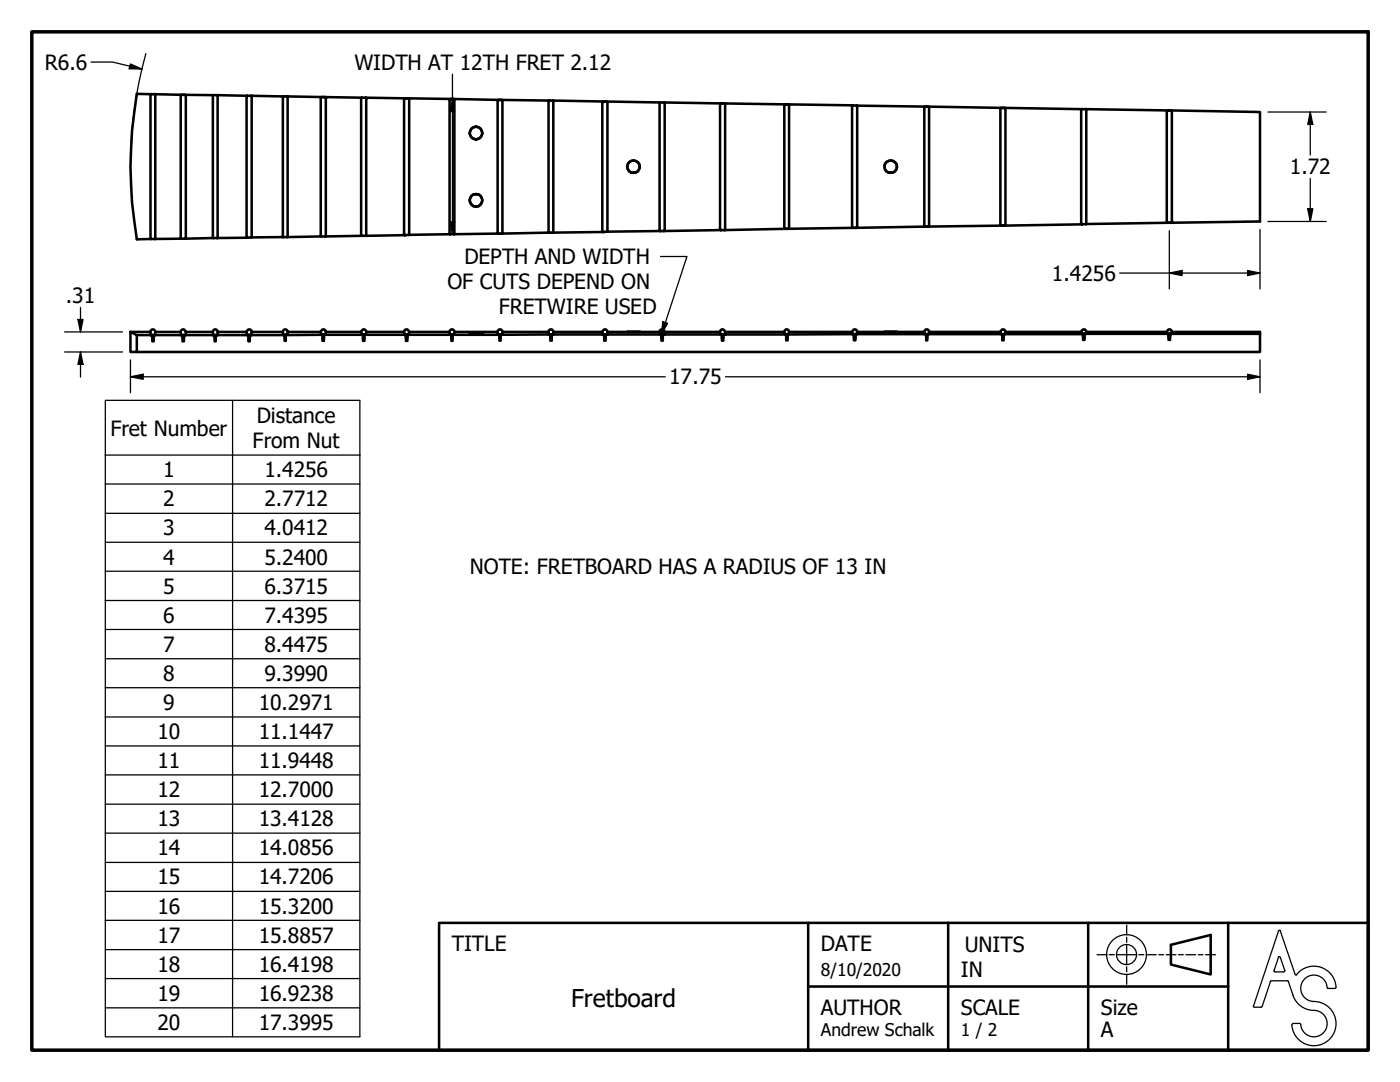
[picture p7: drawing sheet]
<svg xmlns="http://www.w3.org/2000/svg" width="279mm" height="216mm" viewBox="0 0 279 216" stroke-linecap="round" stroke-linejoin="round" font-family="sans-serif">
<!-- layer: Visible (ANSI) -->
<g fill="none" stroke="#000" stroke-width=".51">
<path d="M30.2 18.8l-2.9-.1a83.5 83.5 0 0 0 0 29.1l2.8-.1M30.2 18.8l-.2 .1 .1 28.8M30.2 18.8h.7M30.9 18.8l5.5 .1M30.9 18.8l.1 .1-.1 28.8M36.4 18.9l-.3 .1v28.6M36.4 18.9h.3M36.7 18.9h.3l.1 .1v28.4l-.1 .2M36.7 18.9l12.6 .2M42.5 19.1v28.4M43.4 19.1v28.4M49.3 19.1l-.1 .2v27.9l.1 .2"/>
<path d="M49.3 19.1h.8M50.1 19.1l6.5 .1M50.1 19.1l.1 .1v28.2M56.6 19.2l-.1 .1v28M56.6 19.2h.7M57.3 19.2l7.1 .2M57.3 19.2l.1 .2-.1 27.9M64.4 19.4h-.3l-.1 .1v27.5l.1 .2M64.4 19.4h.2M64.6 19.4h.4v.1v27.7M64.6 19.4l7.6 .1M72.2 19.5l-.1 .1v27.3l.1 .2"/>
<path d="M72.2 19.5h.8M73 19.5l8 .1M73 19.5l.1 .1-.1 27.5M81 19.6h-.3l-.1 .1v27.1l.2 .1M81 19.6h.3M81.3 19.6l.4 .1v27.1l-.2 .1M81.3 19.6l8.8 .1M90.1 19.7l-.4 .2 .1 26.8M90.1 19.7h.2M90.3 19.7l.4 .2-.1 26.8M90.3 19.7l9.4 .2M99.7 19.9l-.4 .1v26.5l.1 .1"/>
<path d="M99.7 19.9h.2M99.9 19.9h.4l-.1 26.7M99.9 19.9l9.7 .2M109.6 20.1l-.1 .1v26.2h.1M109.6 20.1h.8M110.4 20.1l10.2 .2M110.4 20.1v26.3M120.6 20.3h-.3l-.1 .1v25.8l.1 .1M120.6 20.3h.2M120.8 20.3l.4 .1v25.8h-.1M120.8 20.3l11 .1M131.8 20.4l-.2 .1v25.5l.2 .1"/>
<path d="M131.8 20.4h.7M132.5 20.4l.2 .2v25.3l-.2 .2M132.5 20.4l11.6 .2M144.1 20.6l-.4 .1v25.1l.1 .1M144.1 20.6h.2M144.3 20.6h.4v.2v25l-.1 .1M144.3 20.6l12.6 .2M156.9 20.8h-.3l-.1 .2v24.6l.4 .1M156.9 20.8h.3M157.2 20.8l.3 .1v24.8h-.3M157.2 20.8l13 .2M170.2 21l-.1 .1v24.2l.1 .2"/>
<path d="M170.2 21l.7 .1M170.9 21.1h.2v24.2l-.4 .2M170.9 21.1l13.9 .2M184.8 21.3h-.3v.1v23.7l.3 .1M184.8 21.3h.2M185 21.3l.4 .1v23.7l-.4 .1M185 21.3l15 .2M200 21.5h-.3l-.1 .2v23.2l.4 .1M200 21.5h.3M200.3 21.5l.4 .2v23.2l-.7 .1M200.3 21.5l15.6 .3M215.9 21.8h-.1v22.8l.1 .2"/>
<path d="M215.9 21.8h.8M216.7 21.8l16.5 .2M216.7 21.8l.1 .1v22.7l-.1 .1M233.2 22l-.3 .2v22.1v.1h.3M233.2 22h.3M233.5 22l18 .4v21.8l-18 .2M233.5 22l.4 .2v22.1l-.1 .1h-.3M30.1 47.7h.8M36.1 47.6l-5.2 .1M36.1 47.6h.9M42.5 47.5l-5.5 .1M42.5 47.5h.9"/>
<path d="M49.3 47.4l-5.9 .1M50.2 47.4h-.9M56.5 47.3l-6.3 .1M56.5 47.3h.8M64.1 47.2l-6.8 .1M64.1 47.2h.9M72.2 47.1l-7.2 .1M72.2 47.1h.8M80.8 46.9l-7.8 .2M81.5 46.9h-.7M89.8 46.7l-8.3 .2M89.8 46.7h.8"/>
<path d="M99.4 46.6l-8.8 .1M99.4 46.6h.8M109.6 46.4l-9.4 .2M109.6 46.4h.8M120.3 46.3l-9.9 .1M121.1 46.2l-.8 .1M131.8 46.1l-10.7 .1M131.8 46.1h.7M143.8 45.9l-11.3 .2M143.8 45.9h.8M156.9 45.7h.3M156.9 45.7l-12.3 .2"/>
<path d="M170.2 45.5h.5M170.2 45.5l-13 .2M184.8 45.2h.2M184.8 45.2l-14.1 .3M200 45l-15 .2M215.9 44.8l-15.6 .2M216.7 44.7l-.8 .1M233.2 44.4h.3M233.2 44.4l-16.5 .3M26 66.2l1.3 .7v3.3h-1.3zM27.3 66.9h22.3v1.2h.2v-1.2h7M30 66.2l.1 .7"/>
<path d="M30.4 67.6h.3M30.4 66.9v1.2h.3v-1.2M31 66.2l-.1 .7M36.1 66.2v.7h.1M36.4 67.6h.3M36.4 66.9v1.2h.3v-1.2M37 66.2a.48 .48 0 0 0-.5-.5 .48 .48 0 0 0-.4 .5h-5.1a.48 .48 0 0 0-.5-.5 .48 .48 0 0 0-.5 .5h-4M37.1 66.2v.7h-.1M37.1 66.2h5.4a.48 .48 0 0 1 .5-.5 .48 .48 0 0 1 .4 .5h5.8M42.5 66.2v.7M42.9 67.6h.2M42.9 66.9v1.2h.2v-1.2"/>
<path d="M43.4 66.2v.7M49.2 66.2l.1 .7h.9v-.7M49.3 66.2a.48 .48 0 0 1 .5-.5 .48 .48 0 0 1 .4 .5h6.3a.48 .48 0 0 1 .4-.5 .48 .48 0 0 1 .5 .5h6.6M49.6 67.6h.2M56.5 66.2v.6h.9v-.6M56.8 67.6h.2M56.8 66.8v1.2h.2v-1.2M64 66.2v.6h.2M64.1 66.2a.48 .48 0 0 1 .4-.5 .48 .48 0 0 1 .5 .5h7.1M64.1 66.8h35.6v1.1h.2v-1.1M64.4 67.6h.2M64.6 66.8v1.2h-.2v-1.2l-7.4 .1"/>
<path d="M65 66.2v.6M72.1 66.2v.6h.1M72.1 66.2a.48 .48 0 0 1 .5-.5 .48 .48 0 0 1 .5 .5h7.5a.48 .48 0 0 1 .5-.5 .48 .48 0 0 1 .5 .5M72.5 67.6h.2M72.5 66.8v1.2h.2v-1.2M73.1 66.2l-.1 .6M80.6 66.2v.6h.2M81 66.8v.7h.3v-.4v-.3v1.2h-.3zM81.7 66.2h8a.48 .48 0 0 1 .5-.5 .48 .48 0 0 1 .5 .5h8.6a.48 .48 0 0 1 .5-.5 .48 .48 0 0 1 .5 .5h9.2a.48 .48 0 0 1 .5-.5 .48 .48 0 0 1 .4 .5h9.8M81.7 66.2v.6h-.2M89.7 66.2v.6h.2M90.1 67.5h.2"/>
<path d="M90.1 66.8v1.2h.2v-1.2M90.7 66.2l-.1 .6M93.7 66.4h2.6zM99.3 66.2v.6h.9M99.7 67.5h.2M99.9 66.8h.3M100.3 66.2l-.1 .6M109.5 66.2v.5h47.4v1.2h.3v-1.2M109.9 67.5h.2M110.1 66.7v1.2h-.2v-1.2l-10 .1M110.4 66.2v.5M120.2 66.2v.5h.1"/>
<path d="M120.3 66.2a.48 .48 0 0 1 .4-.5 .48 .48 0 0 1 .5 .5h4M120.6 67.5h.2M120.6 66.7v1.2h.2v-1.2M121.2 66.2v.5h-.1M125.2 66.2h2.5M131.6 66.2v.5h.2M132 67.4h.3M132 66.7v1.2h.3v-1.2M132.6 66.2a.48 .48 0 0 0-.5-.5 .48 .48 0 0 0-.5 .5h-3.9M132.7 66.2v.5h-.2M143.7 66.2v.5h.1M144.1 67.4h.2"/>
<path d="M144.1 66.7v1.2h.2v-1.2M144.7 66.2a.48 .48 0 0 0-.5-.5 .48 .48 0 0 0-.5 .5h-11M144.7 66.2h11.8a.48 .48 0 0 1 .5-.5 .48 .48 0 0 1 .5 .5h12.6M144.7 66.2v.5h-.1M156.5 66.2v.5h.4M157.2 66.7h-.3v.7h.2M157.5 66.2v.5h-.3M170.1 66.2v.5h.3M170.1 66.2a.48 .48 0 0 1 .5-.5 .48 .48 0 0 1 .5 .5h5.4M170.4 66.7h.3M170.4 67.4h.3zM170.4 66.7h-13.2"/>
<path d="M170.4 66.7v1.2h.3v-1.2M170.7 66.7h14.1v1.2h.2v-1.2M171.1 66.2v.5h-.2M176.5 66.2h2.5M179 66.2h5.5a.48 .48 0 0 1 .4-.5 .48 .48 0 0 1 .5 .5h14.2M184.5 66.2v.5h.1M184.8 67.4h.2M185 66.7h-.2v.7h.2M185 66.7h15v1.2h.3v-1.2M185.4 66.2v.5h-.1M199.6 66.2v.4l.2 .1M199.7 66.2a.48 .48 0 0 1 .5-.5 .48 .48 0 0 1 .5 .5h15.1"/>
<path d="M200 67.4h.3M200.3 66.7h-.3v.7h.3M200.3 66.7h15.9M200.7 66.2v.4l-.2 .1M215.8 66.2v.4h17.4M215.8 66.2a.48 .48 0 0 1 .5-.5 .48 .48 0 0 1 .5 .5h16.1M216.2 67.4h.2M216.2 66.6v1.2h.2v-1.2M216.8 66.2v.4h-.1M232.9 66.2v.4h.1M232.9 66.2a.48 .48 0 0 1 .5-.5 .48 .48 0 0 1 .5 .5h17.6v.4M233.2 66.6h.3l.1 .3-.1 .2"/>
<path d="M233.2 66.6v.7h.3M233.2 66.6v1.2h.3v-1.2h18M233.2 67.4h.3M233.9 66.2v.4h-.2M251.5 66.6v3.6h-224.2"/>
<circle cx="95" cy="26.5" r="1.26"/>
<circle cx="95" cy="40" r="1.24"/>
<circle cx="95" cy="40" r="1.25"/>
<circle cx="95" cy="26.6" r="1.25"/>
<circle cx="126.4" cy="33.2" r="1.24"/>
<circle cx="126.4" cy="33.3" r="1.26"/>
<circle cx="177.7" cy="33.2" r="1.24"/>
<circle cx="177.8" cy="33.3" r="1.25"/>
</g>
<g fill="#000">
<circle cx="30.2" cy="18.8" r=".25"/>
<circle cx="30.9" cy="18.8" r=".25"/>
<circle cx="50.1" cy="19.1" r=".25"/>
<circle cx="56.6" cy="19.2" r=".25"/>
<circle cx="57.3" cy="19.2" r=".25"/>
<circle cx="65" cy="19.5" r=".25"/>
<circle cx="73" cy="19.5" r=".25"/>
<circle cx="73.1" cy="19.6" r=".25"/>
<circle cx="80.6" cy="19.7" r=".25"/>
<circle cx="109.6" cy="20.1" r=".25"/>
<circle cx="120.2" cy="20.4" r=".25"/>
<circle cx="170.9" cy="21.1" r=".25"/>
<circle cx="199.6" cy="21.7" r=".25"/>
<circle cx="216.7" cy="21.8" r=".25"/>
<circle cx="80.8" cy="46.9" r=".25"/>
<circle cx="81.5" cy="46.9" r=".25"/>
<circle cx="99.4" cy="46.6" r=".25"/>
<circle cx="109.6" cy="46.4" r=".25"/>
<circle cx="120.3" cy="46.3" r=".25"/>
<circle cx="121.1" cy="46.2" r=".25"/>
<circle cx="131.8" cy="46.1" r=".25"/>
<circle cx="143.8" cy="45.9" r=".25"/>
<circle cx="144.6" cy="45.9" r=".25"/>
<circle cx="170.1" cy="45.3" r=".25"/>
<circle cx="216.7" cy="44.7" r=".25"/>
<circle cx="233.5" cy="44.4" r=".25"/>
<circle cx="233.9" cy="44.3" r=".25"/>
<circle cx="49.2" cy="66.8" r=".25"/>
<circle cx="50.2" cy="66.8" r=".25"/>
<circle cx="56.5" cy="66.8" r=".25"/>
<circle cx="81.5" cy="66.8" r=".25"/>
<circle cx="93.7" cy="66.4" r=".25"/>
<circle cx="96.3" cy="66.4" r=".25"/>
<circle cx="99.3" cy="66.7" r=".25"/>
<circle cx="100.3" cy="66.7" r=".25"/>
<circle cx="109.6" cy="66.7" r=".25"/>
<circle cx="121.1" cy="66.7" r=".25"/>
<circle cx="143.7" cy="66.7" r=".25"/>
<circle cx="144.6" cy="66.7" r=".25"/>
<circle cx="144.7" cy="66.7" r=".25"/>
<circle cx="156.9" cy="67.4" r=".25"/>
<circle cx="200.7" cy="66.6" r=".25"/>
<circle cx="216.7" cy="66.6" r=".25"/>
<circle cx="233.5" cy="66.6" r=".25"/>
</g>
<!-- layer: Border (ANSI) -->
<path d="M6.3 6.3h266.7v203.2h-266.7z" fill="none" stroke="#000" stroke-width=".7"/>
<!-- layer: Sketch Geometry (ANSI) -->
<g fill="none" stroke="#000" stroke-width=".25">
<path d="M218.9 190.5h2M221.4 190.5h1M222.9 190.5h3.9M224.9 188.5v4M224.9 184.6v2M224.9 187v1M224.9 192.9v1M224.9 194.4v2M227.3 190.5h1M228.8 190.5h2M231.3 190.5h.9M232.7 190.5h2"/>
<path d="M235.2 190.5h1M236.7 190.5h1.9M239.1 190.5h1M240.6 190.5h2M253.6 195.8l-1.7 5M253.7 195.7l-.2 .2M253.7 195.7h3.2M254.3 193.6l.2 .3h1.7M255.1 191l.2-.1 .2 .1M255.1 191.1l-.8 2.6M255.1 185.8l-4.9 14.9M255.5 185.8l2.9 8.6"/>
<path d="M255.5 191.1l.9 2.6M255.6 185.8l-.2-.2-.2 .2M256.4 193.6l-.2 .3M257 195.7l.2 .2M257.1 195.8a8.3 8.3 0 0 0 2 4.6 5 5 0 0 0 3.7 1.3 2.64 2.64 0 0 1 2 2.9 2.64 2.64 0 0 1-2.6 2.3 2.64 2.64 0 0 1-2.6-2.4M258.5 194.4l.1 .2 .2-.1M258.8 194.4a4.4 4.4 0 0 1 4.9-1.4 4.4 4.4 0 0 1 2.9 4.2h-.2M264.9 197a2.64 2.64 0 0 0-2.8-2.4 2.64 2.64 0 0 0-2.5 2.7 2.64 2.64 0 0 0 2.6 2.5 4.4 4.4 0 0 1 4.4 4.4 4.4 4.4 0 0 1-4.2 4.5 4.4 4.4 0 0 1-4.6-4.2M264.9 197l.2 .2M265 197.2h1.4M250.1 200.7l.1 .2 .2 .1h1.3l.2-.2M258.1 204.2h1.3"/>
<path d="M258.1 204.2l-.2 .2M259.4 204.2l.2 .2"/>
<circle cx="224.8" cy="190.5" r="4"/>
<circle cx="224.8" cy="190.5" r="2"/>
</g>
<!-- layer: Title (ANSI) -->
<path d="M161.3 184.1h-73.7v25.4h73.7M161.3 196.8h83.8M189.2 184.1v25.4h83.8v-25.4h-55.8v25.4M189.2 184.1h-27.9v25.4h27.9M189.2 184.1h28M233.7 188.5l7.9-1.9v7.8l-7.9-1.9zM245.1 184.1v25.4" fill="none" stroke="#000" stroke-width=".51"/>
<!-- layer: Dimension (ANSI) -->
<g fill="none" stroke="#000" stroke-width=".25">
<path d="M18.2 12.4h4.3l5.8 1.4M26 12.8l2.3 1-2.5-.1zM29.1 10.7a84 84 0 0 0-3.1 21M90.3 19.7l.4 2.6h-.9zM90.3 14.8v31.9M253 22.4h11.7M261.5 22.4l.5 2.4h-1zM261.5 22.4v8.5M261.5 35.6v8.6M89.8 44.3h.9l-.4 2.4zM223.5 54.5h28M233.4 54.5l2.5-.5v1z"/>
<path d="M233.4 46v11.7M249 54l2.5 .5-2.5 .5zM251.5 45.8v11.9M253 44.2h11.7M261 41.7h1l-.5 2.5zM12.9 66.2h11.5M12.9 70.2h11.5M15.6 63.8h1l-.5 2.4zM16.1 70.2l.5 2.5h-1zM16.1 61.3v4.9M16.1 70.2v5M26 75.2l2.6-.5v1z"/>
<path d="M26 75.2h106.8M26 71.8v6.6M144.8 75.2h106.7M249 74.7l2.5 .5-2.5 .5zM251.5 71.8v6.6"/>
</g>
<g fill="#000">
<path d="M26 12.8l2.3 1-2.5-.1z" fill-rule="evenodd"/>
<path d="M90.3 19.7l.4 2.6h-.9z" fill-rule="evenodd"/>
<path d="M261.5 22.4l.5 2.4h-1z" fill-rule="evenodd"/>
<path d="M89.8 44.3h.9l-.4 2.4z" fill-rule="evenodd"/>
<path d="M233.4 54.5l2.5-.5v1z" fill-rule="evenodd"/>
<path d="M249 54l2.5 .5-2.5 .5z" fill-rule="evenodd"/>
<path d="M261 41.7h1l-.5 2.5z" fill-rule="evenodd"/>
<path d="M15.6 63.8h1l-.5 2.4z" fill-rule="evenodd"/>
<path d="M16.1 70.2l.5 2.5h-1z" fill-rule="evenodd"/>
<path d="M26 75.2l2.6-.5v1z" fill-rule="evenodd"/>
<path d="M249 74.7l2.5 .5-2.5 .5z" fill-rule="evenodd"/>
</g>
<!-- layer: Symbol (ANSI) -->
<g fill="none" stroke="#000" stroke-width=".25">
<path d="M131.8 51.2h5.3l-5.1 15.5M21 79.9h50.8v127h-50.8zM46.4 79.9v127M132.3 64.2l.9 .3-1.2 2.2zM21 90.8h50.8M21 96.6h50.8M21 102.4h50.8M21 108.2h50.8M21 114h50.8M21 119.8h50.8M21 125.6h50.8M21 131.4h50.8"/>
<path d="M21 137.2h50.8M21 143.1h50.8M21 148.8h50.8M21 154.6h50.8M21 160.5h50.8M21 166.2h50.8M21 172.1h50.8M21 177.9h50.8M21 183.6h50.8M21 189.5h50.8M21 195.3h50.8M21 201.1h50.8"/>
</g>
<path d="M132.3 64.2l.9 .3-1.2 2.2z" fill-rule="evenodd" fill="#000"/>
<text font-size="4.9" x="114" y="201">Fretboard</text>
<g font-size="4.2">
<text x="9" y="13.9">R6.6</text>
<text x="70.7" y="14">WIDTH AT 12TH FRET 2.12</text>
<text x="257.4" y="34.8">1.72</text>
<text x="92.7" y="52.7">DEPTH AND WIDTH</text>
<text x="89.3" y="57.7">OF CUTS DEPEND ON</text>
<text x="209.9" y="56">1.4256</text>
<text x="13.1" y="60.5">.31</text>
<text x="99.6" y="62.7">FRETWIRE USED</text>
<text x="133.5" y="76.7">17.75</text>
<text x="22" y="86.9">Fret Number</text>
<text x="50.4" y="89.3">From Nut</text>
<text x="51.2" y="84.3">Distance</text>
<text x="32.6" y="95.2">1</text>
<text x="52.8" y="95.2">1.4256</text>
<text x="32.6" y="101">2</text>
<text x="52.8" y="101">2.7712</text>
<text x="32.6" y="106.8">3</text>
<text x="52.8" y="106.8">4.0412</text>
<text x="32.6" y="112.6">4</text>
<text x="52.8" y="112.6">5.2400</text>
<text x="32.6" y="118.4">5</text>
<text x="52.8" y="118.4">6.3715</text>
<text x="93.8" y="114.6">NOTE: FRETBOARD HAS A RADIUS OF 13 IN</text>
<text x="32.6" y="124.3">6</text>
<text x="52.8" y="124.3">7.4395</text>
<text x="32.6" y="130">7</text>
<text x="52.8" y="130">8.4475</text>
<text x="32.6" y="135.8">8</text>
<text x="52.8" y="135.8">9.3990</text>
<text x="32.6" y="141.7">9</text>
<text x="51.6" y="141.7">10.2971</text>
<text x="31.4" y="147.4">10</text>
<text x="51.6" y="147.4">11.1447</text>
<text x="31.4" y="153.3">11</text>
<text x="51.6" y="153.3">11.9448</text>
<text x="31.4" y="159.1">12</text>
<text x="51.6" y="159.1">12.7000</text>
<text x="31.4" y="164.8">13</text>
<text x="51.6" y="164.8">13.4128</text>
<text x="31.4" y="170.7">14</text>
<text x="51.6" y="170.7">14.0856</text>
<text x="31.4" y="176.5">15</text>
<text x="51.6" y="176.5">14.7206</text>
<text x="31.4" y="182.3">16</text>
<text x="51.6" y="182.3">15.3200</text>
<text x="31.4" y="188.1">17</text>
<text x="51.6" y="188.1">15.8857</text>
<text x="90.2" y="189.7">TITLE</text>
<text x="163.8" y="189.7">DATE</text>
<text x="192.5" y="190">UNITS</text>
<text x="31.4" y="193.9">18</text>
<text x="51.6" y="193.9">16.4198</text>
<text x="191.8" y="195">IN</text>
<text x="31.4" y="199.7">19</text>
<text x="51.6" y="199.7">16.9238</text>
<text x="163.8" y="202.5">AUTHOR</text>
<text x="191.8" y="202.5">SCALE</text>
<text x="219.7" y="202.5">Size</text>
<text x="31.4" y="205.5">20</text>
<text x="51.6" y="205.5">17.3995</text>
<text x="219.7" y="206.9">A</text>
</g>
<g font-size="3.5">
<text x="163.8" y="194.7">8/10/2020</text>
<text x="163.8" y="206.6">Andrew Schalk</text>
<text x="191.8" y="206.6">1 / 2</text>
</g>
</svg>
